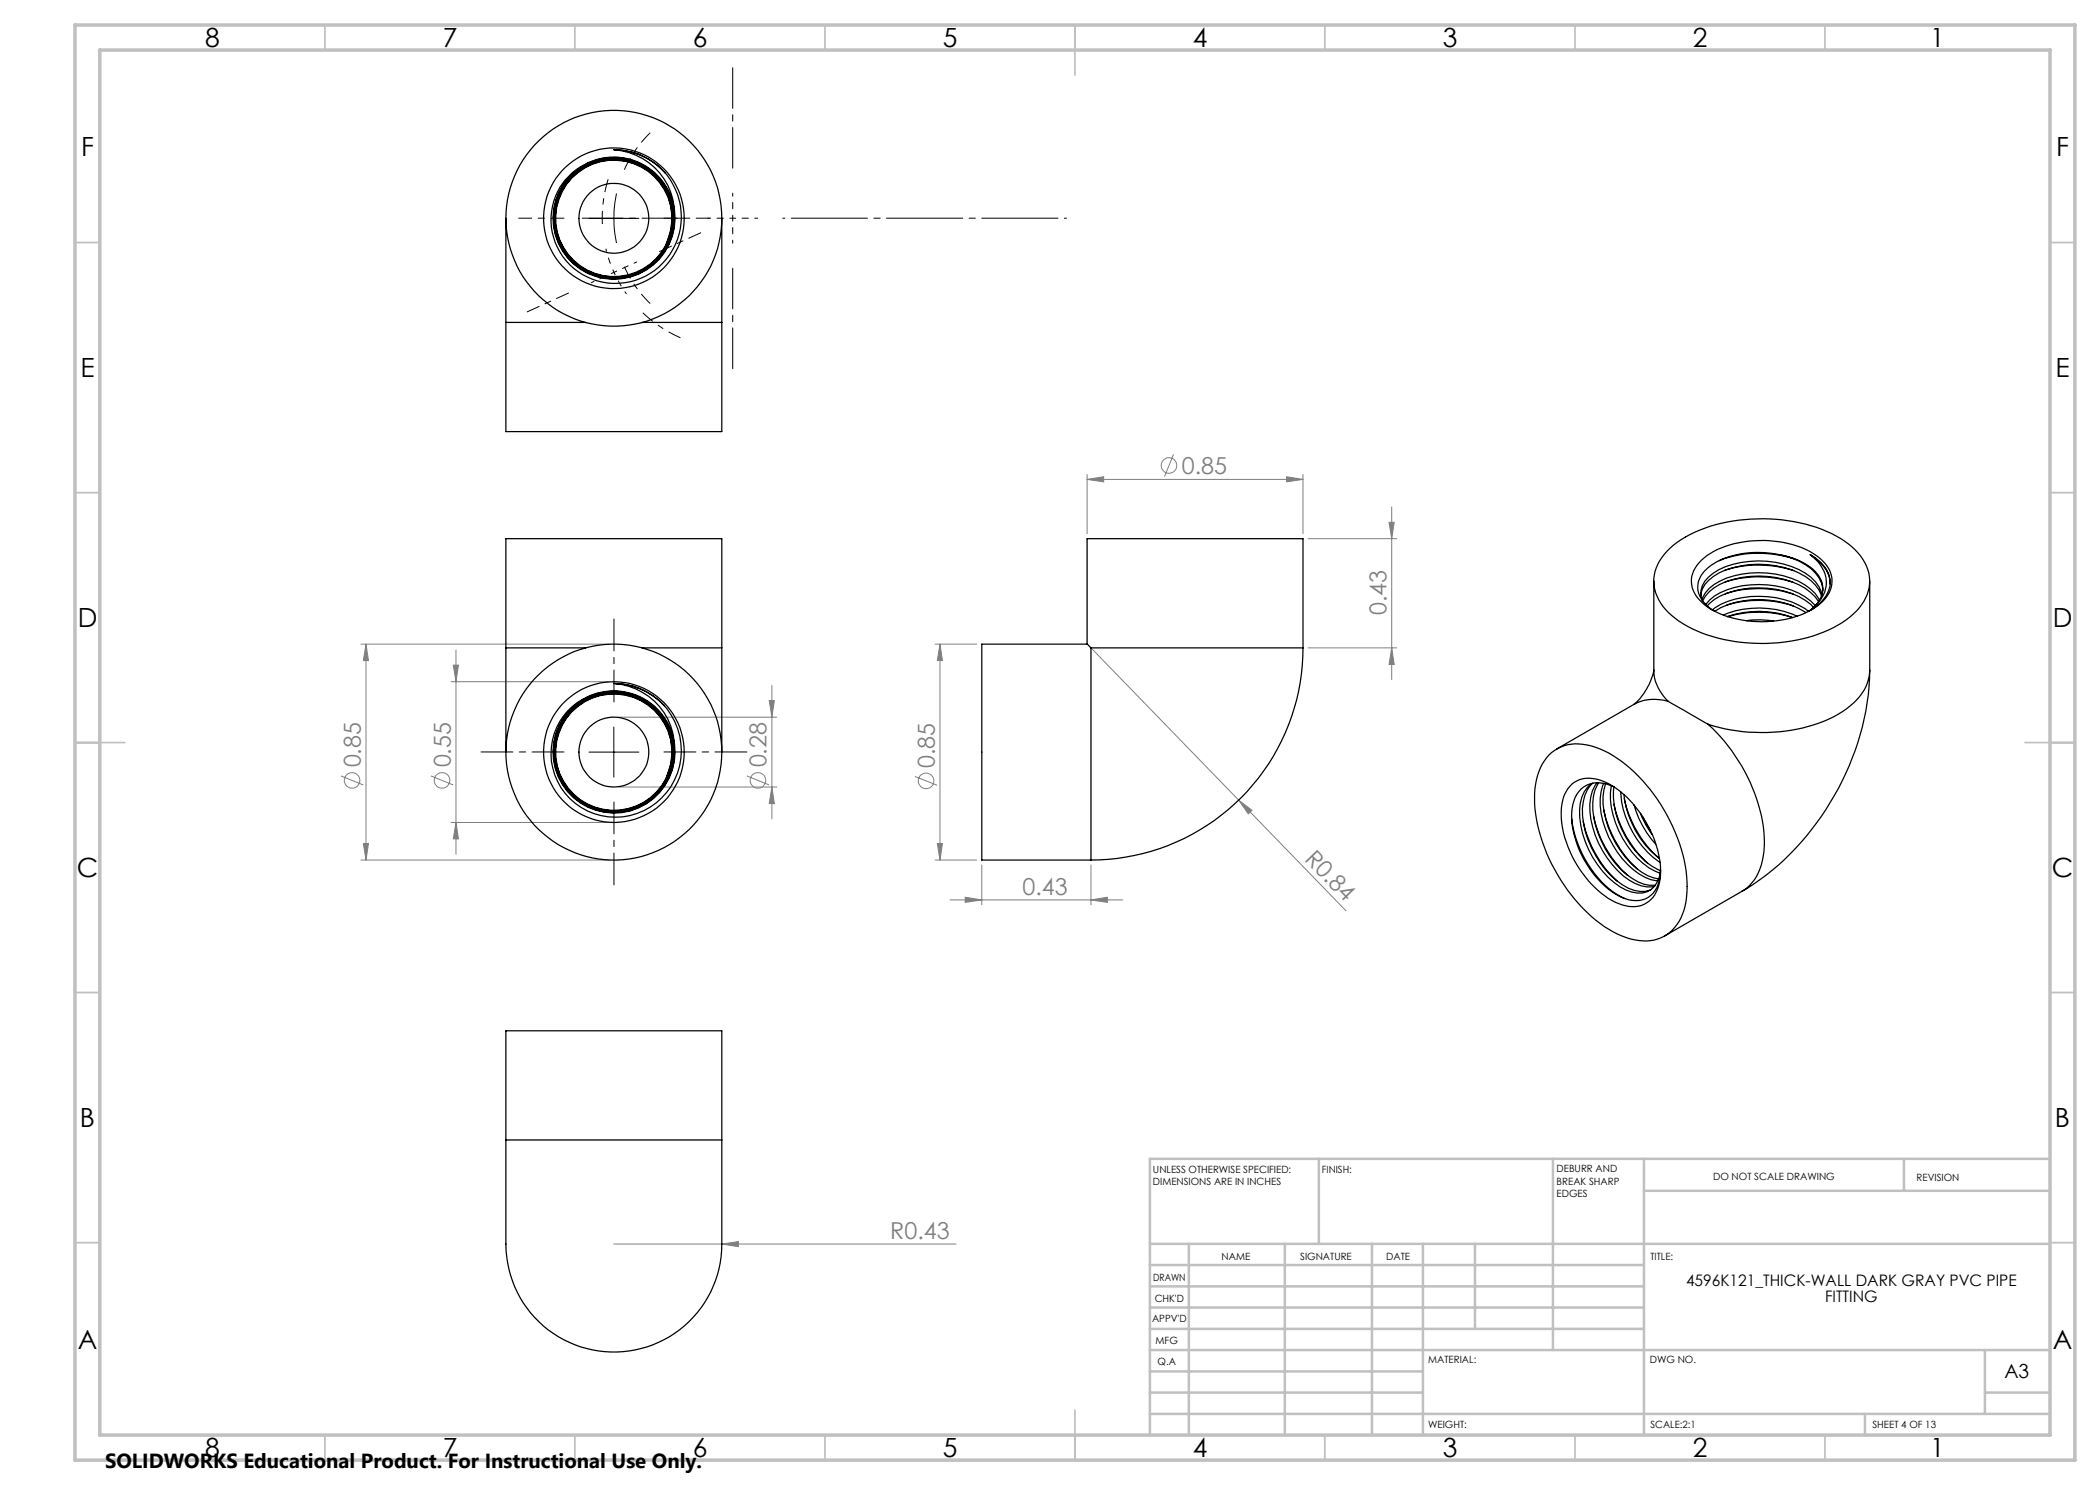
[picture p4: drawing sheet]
<svg xmlns="http://www.w3.org/2000/svg" width="420mm" height="297mm" viewBox="0 0 420 297" stroke-linecap="round" stroke-linejoin="round" font-family="sans-serif">
<g fill="none" stroke="#808080" stroke-width=".2">
<path d="M217.4 95.9l3.3-.5v1zM217.4 94.9v11.8M217.4 95.9h43.2M234.7 90.9l-1.8 4.4M257.3 95.4l3.3 .5-3.3 .5zM260.6 94.9v11.8M261.6 107.7h17.7M277.8 104.5h1l-.5 3.2zM278.3 101.4v34.5M72.2 128.8h49.6M73.2 128.8l.5 3.3h-1zM73.2 128.8v43.2"/>
<path d="M90.2 136.3h31.6M90.7 133h1l-.5 3.3zM91.2 130v40.8M154.4 137.1v26.7M187 128.8h8.3M188 128.8l.5 3.3h-1zM188 128.8v43.2M218.2 129.6l29.5 30.4M261.6 129.6h17.7M278.3 129.6l.5 3.3h-1zM68.2 155.2l4.4 1.8M86.2 155.2l4.4 1.8"/>
<path d="M123.8 143.4h31.6M123.8 157.4h31.6M149.4 155.2l4.4 1.8M153.8 140.1h1.1l-.5 3.3zM154.4 157.4l.5 3.3h-1.1zM183 155.3l4.4 1.8M72.2 172h49.6M72.7 168.7h1l-.5 3.3zM90.2 164.5h31.6M91.2 164.5l.5 3.3h-1zM187 172h8.3M187.5 168.7h1l-.5 3.3z"/>
<path d="M190 180h34.5M193 179.5l3.4 .5-3.4 .5zM196.4 173v8M218.2 180l3.3-.5v1zM218.2 173v8M247.7 160l2.7 2.1-.7 .7zM247.7 160l21.5 22.2M122.8 248.8h68.4M144.4 248.8l3.3-.5v1z"/>
<circle cx="233.8" cy="93.1" r="1.56"/>
<circle cx="70.4" cy="156.1" r="1.55"/>
<circle cx="88.4" cy="156.1" r="1.56"/>
<circle cx="151.6" cy="156.1" r="1.55"/>
<circle cx="185.2" cy="156.2" r="1.56"/>
</g>
<path d="M124.9 33.9a23.7 23.7 0 0 1 5.1-7.3M120.5 44.8a26.1 26.1 0 0 1 1.1-8.9M124.9 53.3a23.7 23.7 0 0 0 5.1 7.4M128.6 62.6a26.1 26.1 0 0 0 7.5 5" fill="none" stroke="#000" stroke-width=".2" stroke-dasharray="15.2 1.3 1.3 1.3" stroke-dashoffset="12.6" stroke-linecap="butt"/>
<path d="M122.8 54.5l1.1 2.2 1.4 2.1M122.8 54.5l-.9-2.4-.7-2.4" fill="none" stroke="#000" stroke-width=".2" stroke-dasharray="15.2 1.3 1.3 1.3" stroke-dashoffset="14.6" stroke-linecap="butt"/>
<path d="M123.3 38.7a23.5 23.5 0 0 0 0 9.9M117.8 43.7h10M117.8 150.4h10M122.8 145.4v10" fill="none" stroke="#000" stroke-width=".2"/>
<path d="M112.8 150.4h-16.6M122.8 140.4v-16.6M132.8 150.4h16.6M122.8 160.4v16.6" fill="none" stroke="#000" stroke-width=".2" stroke-dasharray="15.2 1.3 1.3 1.3" stroke-dashoffset="8.9"/>
<path d="M112.8 43.6h-9.1M113.7 58.6l-8.3 3.8M131.9 50.3l8.2-3.7M132.8 43.6h9.1" fill="none" stroke="#000" stroke-width=".2" stroke-dasharray="15.2 1.3 1.3 1.3" stroke-dashoffset="12.6"/>
<path d="M122.8 54.5l-4.6 2M122.8 54.5l4.5-2.1M146.5 43.6v-5M146.5 43.6h-5M146.5 43.6v5M146.5 43.6h5" fill="none" stroke="#000" stroke-width=".2" stroke-dasharray="15.2 1.3 1.3 1.3" stroke-dashoffset="14.6"/>
<path d="M146.5 33.6v-20.1M136.5 43.6h-20.1M146.5 53.6v20.1" fill="none" stroke="#000" stroke-width=".2" stroke-dasharray="15.2 1.3 1.3 1.3" stroke-dashoffset="7.1"/>
<path d="M156.5 43.6h56.8" fill="none" stroke="#000" stroke-width=".2" stroke-dasharray="15.2 1.3 1.3 1.3" stroke-dashoffset="-1.7"/>
<g fill="none" stroke="#c0c0c0" stroke-width=".35">
<path d="M65 5v5M115 5v5M165 5v5M215 5v10M265 5v5M315 5v5M365 5v5M15 48.5h5M410 48.5h5M15 98.5h5M410 98.5h5M15 148.5h10"/>
<path d="M405 148.5h10M15 198.5h5M410 198.5h5M15 248.5h5M410 248.5h5M65 287v5M115 287v5M165 287v5M215 282v10M265 287v5M315 287v5M365 287v5"/>
</g>
<g fill="none" stroke="#c0c0c0" stroke-width=".5">
<path d="M263.8 231.8v17M310.6 231.8v38.2M328.8 231.8v55.2M328.8 238.2h81.2M380.8 231.8v6.4M410 231.8h-180v55.2M230 248.8h180M230 257.3h98.8M230 253h98.8M237.8 248.8v38.2M257 248.8v38.2M274.4 248.8v38.2"/>
<path d="M284.6 248.8v38.2M295 248.8v17M230 265.8h98.8M230 261.5h98.8M230 278.5h54.6M230 274.3h54.6M230 270h180M397 278.5h13M397 270v12.8M230 282.8h180M373 282.8v4.2"/>
</g>
<path d="M15 5h400v287h-400zM20 10h390v277h-390z" fill="none" stroke="#c0c0c0" stroke-width=".7"/>
<g fill="#808080">
<path d="M247.7 160l2.7 2.1-.7 .7z"/>
<path d="M144.4 248.8l3.3-.5v1z"/>
<path d="M257.3 95.4l3.3 .5-3.3 .5zM217.4 95.9l3.3-.5v1z"/>
<path d="M193 179.5l3.4 .5-3.4 .5zM218.2 180l3.3-.5v1z"/>
<path d="M278.3 129.6l.5 3.3h-1zM277.8 104.5h1l-.5 3.2z"/>
<path d="M90.7 133h1l-.5 3.3zM91.2 164.5l.5 3.3h-1zM73.2 128.8l.5 3.3h-1zM72.7 168.7h1l-.5 3.3zM153.8 140.1h1.1l-.5 3.3zM154.4 157.4l.5 3.3h-1.1zM188 128.8l.5 3.3h-1zM187.5 168.7h1l-.5 3.3z"/>
</g>
<g fill="none" stroke="#000" stroke-width=".25">
<path d="M122.8 29.9a13.3 13.3 0 0 1 13.4 15.1 13.3 13.3 0 0 1-16.7 11.2 12.6 12.6 0 0 1-7.9-18 12.6 12.6 0 0 1 19.4-3.7 12.2 12.2 0 0 1 3.9 7.4M122.8 29.9a12.9 12.9 0 0 1 12.1 12M122.8 29.9a13.6 13.6 0 0 1 10.2 4.7M101.2 43.7v20.8M134.9 41.9a12.2 12.2 0 0 1-12.6 14 12.2 12.2 0 0 1-11.3-15.1 12.2 12.2 0 0 1 17-8.1 12.1 12.1 0 0 1 4.7 18.1 12.1 12.1 0 0 1-18.7 1.1 12.1 12.1 0 0 1 2.5-18.5 12 12 0 0 1 17.7 6.4 12 12 0 0 1-10.4 15.8 12 12 0 0 1-12.9-13.9 12 12 0 0 1 16.5-9.1 12 12 0 0 1 4.9 18.1 12 12 0 0 1-18.8 .5 11.9 11.9 0 0 1 3.6-18 11.9 11.9 0 0 1 16.9 6.9 11.9 11.9 0 0 1-10 15.4 11.8 11.8 0 0 1-13.1-12.7 11.8 11.8 0 0 1 15-10.5 11.8 11.8 0 0 1 7.4 16.7 11.7 11.7 0 0 1-17.2 4.3 11.7 11.7 0 0 1-1.9-17.6 11.7 11.7 0 0 1 17.8 .7 11.7 11.7 0 0 1-3.8 17.6 11.7 11.7 0 0 1-16.5-7 11.7 11.7 0 0 1 10-14.9 11.7 11.7 0 0 1 11.4 17M144.4 43.7v20.8M101.2 64.5v21.8h43.2v-21.8M101.2 64.5h15.9M128.4 64.5h16M330.8 116.2v17.9a8.9 8.9 0 0 0 2.8 6.2M333.4 110.2a23.9 23.9 0 0 1 14.4-6.2 32.9 32.9 0 0 1 20.3 3.7 10.8 10.8 0 0 1 5.8 8.4 9.8 9.8 0 0 1-4.6 7.9 31.1 31.1 0 0 1-20.9 4.5 25.3 25.3 0 0 1-14.7-6 8.1 8.1 0 0 1-1.8-10.3zM340.2 119.1a4.8 4.8 0 0 1 2.5-3.8 18.1 18.1 0 0 1 14-1.8 11.4 11.4 0 0 1 7.1 4.5l.5 1.2"/>
<path d="M340.3 112.1a17.9 17.9 0 0 1 12.4-4 18 18 0 0 1 11.6 3.8 5.4 5.4 0 0 1-.1 8.7 19 19 0 0 1-13.7 3.7 17.4 17.4 0 0 1-9.8-3.5 5.4 5.4 0 0 1-.4-8.7zM344.9 114.1a22.8 22.8 0 0 1 13.8 0M345 116.4a21.9 21.9 0 0 1 13.7 .1M345.1 118.8a21.7 21.7 0 0 1 13.6 0M356.4 111.1a12.2 12.2 0 0 1 7.1 3.8 4.6 4.6 0 0 1-.5 6.2l-.8 .9M356.4 111.1a18.5 18.5 0 0 0-14.2 2 5.1 5.1 0 0 0-2.5 5.5 6.6 6.6 0 0 0 3.1 3.6M356.4 111.1a12 12 0 0 1 7.4 4.5l.5 1 .3 1.5M358.7 111.8a22.2 22.2 0 0 0-14.8 .3M362.1 110.9a7 7 0 0 1 3.9 5.9M362.1 110.9a6.8 6.8 0 0 1 3.9 5.8 7 7 0 0 1-3.8 5.3M362.1 110.9a6.6 6.6 0 0 1 2.8 7.5 8.1 8.1 0 0 1-2.7 3.6M364.4 119a7.5 7.5 0 0 0-4.6-5.1 19.2 19.2 0 0 0-16 0 6.6 6.6 0 0 0-3.6 4.2v1l.2 .9a6.1 6.1 0 0 1 3.6-3.8 18.7 18.7 0 0 1 17 .8 6.9 6.9 0 0 1 2.9 3"/>
<path d="M373.9 116.2v17.9M101.2 129.6v20.8M101.2 129.6v-21.9h43.2v21.9M101.2 129.6h15.9M122.8 136.7a13.3 13.3 0 0 1 13.4 14.6 13.3 13.3 0 0 1-16 11.8 12.6 12.6 0 0 1-8.8-17.8 12.6 12.6 0 0 1 19.6-4 12.2 12.2 0 0 1 3.9 7.3M122.8 136.7a12.9 12.9 0 0 1 12.1 11.9M122.8 136.7a13.8 13.8 0 0 1 10.1 4.5M128.4 129.6h16M144.4 129.6v20.8M217.4 128.8h-21v43.2h21.8M217.4 128.8l.8 .8M217.4 128.8v-21.1h43.2v21.9"/>
<path d="M218.2 129.6v42.4M218.2 129.6h42.4M260.6 129.6a42.4 42.4 0 0 1-42.4 42.4M330.8 134a12.7 12.7 0 0 1-4 6.9M340.5 120.2a7.6 7.6 0 0 1 4.8-3.9 19.1 19.1 0 0 1 15.7 1.3l2 1.8 .7 .9M341.1 120.9a9.4 9.4 0 0 1 5.8-3.4 18.9 18.9 0 0 1 14.1 1.9l1.1 .8 .9 .9M341.5 121.2a11.5 11.5 0 0 1 6.9-3.4 18.5 18.5 0 0 1 12.6 2.2l1.7 1.5M342.9 122.2a18.1 18.1 0 0 1 18.3 .3M344.7 123a18.7 18.7 0 0 1 14.7 .2M345.2 121.1a21.5 21.5 0 0 1 13.4 .1M345.5 123.3a19 19 0 0 1 13 .2 22.1 22.1 0 0 0-13-.2M349.2 124.1a17.7 17.7 0 0 1 5.5 .1"/>
<path d="M362.2 122l-.5 .3a17.9 17.9 0 0 0-16.2-2l-1.3 .6-1.8 1.1M373.9 134.1a54.3 54.3 0 0 1-17 37.8l-3.7 3.2-4.8 3.2M373.9 134.1a9.8 9.8 0 0 1-4.6 7.7 30.1 30.1 0 0 1-18.4 4.7 33.3 33.3 0 0 1-9.3-1.7M134.9 148.6a12.2 12.2 0 0 1-12.6 14 12.2 12.2 0 0 1-11.3-15 12.2 12.2 0 0 1 17-8.2 12.1 12.1 0 0 1 3.6 19.5 12.1 12.1 0 0 1-19.5-3 12.1 12.1 0 0 1 9.2-17.5 12 12 0 0 1 13.6 12.1 12 12 0 0 1-14 11.7 12 12 0 0 1-9.5-15.4 12 12 0 0 1 18.5-6.1 12 12 0 0 1-.4 19.5 12 12 0 0 1-18.3-6.8 11.9 11.9 0 0 1 10.7-14.9 11.9 11.9 0 0 1 12.6 13.3 11.9 11.9 0 0 1-15.5 9.8 11.8 11.8 0 0 1-6-17.9 11.8 11.8 0 0 1 18.9-.7 11.8 11.8 0 0 1-4.7 18.3 11.7 11.7 0 0 1-16-8.5 11.7 11.7 0 0 1 11.5-14 11.7 11.7 0 0 1 11.6 13.8 11.7 11.7 0 0 1-15.8 8.7 11.7 11.7 0 0 1-5.5-17.1 11.7 11.7 0 0 1 17.8-2.1 12 12 0 0 1 1.8 14.8M309.8 151a8.2 8.2 0 0 1 8.5-1.8 24.3 24.3 0 0 1 11.8 8.7 33.4 33.4 0 0 1 7.3 19.4 11.3 11.3 0 0 1-4 9.6 8.9 8.9 0 0 1-8.2 .6 27 27 0 0 1-13-11.5 31.5 31.5 0 0 1-5.3-17.3 11.9 11.9 0 0 1 2.9-7.7zM314.4 156.8a6.3 6.3 0 0 1 7.2-.1 21.8 21.8 0 0 1 10.5 17.5 6.8 6.8 0 0 1-3.3 6.7 8.2 8.2 0 0 1-7.8-1.7 21.9 21.9 0 0 1-8.8-16.9 7.4 7.4 0 0 1 2.2-5.5zM318.3 156.7a7.3 7.3 0 0 0-2.4 6.8 18.7 18.7 0 0 0 9.2 14.5 4.6 4.6 0 0 0 5.8-.8l1-1.9 .2-1.2M318.6 156.6a7.6 7.6 0 0 0-2.1 6.6 19.4 19.4 0 0 0 8 13.8 5.6 5.6 0 0 0 5.8 .9M319.4 156.6a9.1 9.1 0 0 0-1.2 7.3 19.5 19.5 0 0 0 7.7 12.2 6.4 6.4 0 0 0 5 1.1M319.7 156.6a5 5 0 0 0-5.1 4.3 17 17 0 0 0 2.8 12 15.1 15.1 0 0 0 8.5 7.1 4.7 4.7 0 0 0 6-3.9l.2-2.1M319.7 156.6l1.9 .3 1.2 .5M319.7 156.6a9.3 9.3 0 0 0-.9 6.9 18.4 18.4 0 0 0 8.8 12.9 5.6 5.6 0 0 0 3.5 .6"/>
<path d="M320.7 156.7a11.8 11.8 0 0 0 .4 9.1 17.4 17.4 0 0 0 7.9 9.7l1.1 .4 1.5 .2M321.1 156.8a13.1 13.1 0 0 0 .6 8.7 17.8 17.8 0 0 0 7.9 9.7l2.1 .6M322.3 157.2a17.4 17.4 0 0 0 4.1 13.3 13.3 13.3 0 0 0 5.6 4.2M322.8 157.4a18 18 0 0 0 6.4 15l1.1 .8 1.8 .9M324.2 158.4a18.5 18.5 0 0 0 7.8 14.1M324.8 158.9a18.6 18.6 0 0 0 7.1 12.8 21.6 21.6 0 0 1-7-12M333.6 140.3l8 4.5M333.6 140.3a8.9 8.9 0 0 0-6.8 .6l-15.4 8.9M341.6 144.8a34.6 34.6 0 0 1 11.2 22.6 12.5 12.5 0 0 1-2.9 9.7l-1.5 1.2M314.4 163.8a21.6 21.6 0 0 0 9.1 15.1l1.4 .8M316.7 164.3a22.6 22.6 0 0 0 6.8 11.9M318.7 163.2a22.1 22.1 0 0 0 6.8 11.8"/>
<path d="M320.7 162a22 22 0 0 0 6.7 11.8M322.8 160.8a21.4 21.4 0 0 0 6.7 11.8M326.8 161a19.4 19.4 0 0 0 4.4 7.8M328.1 162.7a18.6 18.6 0 0 0 2.3 4.2M328.5 163.3l1.6 2.9M348.4 178.3l-15.4 8.9M101.2 228v15.9a39.6 39.6 0 0 0 .9 11.1 21.6 21.6 0 0 0 24.7 15 21.6 21.6 0 0 0 17.6-22.9v-19.1M101.2 228v-21.8h43.2v21.8M101.2 228h43.2"/>
<circle cx="122.8" cy="43.7" r="7"/>
<circle cx="122.8" cy="43.7" r="14.1"/>
<circle cx="122.8" cy="43.7" r="21.6"/>
<circle cx="122.8" cy="150.4" r="7"/>
<circle cx="122.8" cy="150.4" r="14.1"/>
<circle cx="122.8" cy="150.4" r="21.6"/>
</g>
<g font-size="5.3">
<text x="41" y="9.5">8</text>
<text x="88.5" y="9.5">7</text>
<text x="138.5" y="9.5">6</text>
<text x="188.5" y="9.5">5</text>
<text x="238.5" y="9.5">4</text>
<text x="288.5" y="9.5">3</text>
<text x="338.5" y="9.5">2</text>
<text x="386" y="9.5">1</text>
<text x="16.2" y="31.3">F</text>
<text x="411.2" y="31.3">F</text>
<text x="16.1" y="75.5">E</text>
<text x="411.1" y="75.5">E</text>
<text x="15.5" y="125.5">D</text>
<text x="410.5" y="125.5">D</text>
<text x="15.4" y="175.5">C</text>
<text x="410.4" y="175.5">C</text>
<text x="16" y="225.5">B</text>
<text x="411" y="225.5">B</text>
<text x="15.5" y="269.8">A</text>
<text x="410.5" y="269.8">A</text>
<text x="41" y="291.5">8</text>
<text x="88.5" y="291.5">7</text>
<text x="138.5" y="291.5">6</text>
<text x="188.5" y="291.5">5</text>
<text x="238.5" y="291.5">4</text>
<text x="288.5" y="291.5">3</text>
<text x="338.5" y="291.5">2</text>
<text x="386" y="291.5">1</text>
</g>
<g font-size="4.7" fill="#808080">
<text x="236.4" y="94.8">0.85</text>
<text x="277.3" y="123.1" transform="rotate(-90 277.3 123.1)">0.43</text>
<text x="72.1" y="153.5" transform="rotate(-90 72.1 153.5)">0.85</text>
<text x="90.1" y="153.5" transform="rotate(-90 90.1 153.5)">0.55</text>
<text x="153.3" y="153.5" transform="rotate(-90 153.3 153.5)">0.28</text>
<text x="186.9" y="153.6" transform="rotate(-90 186.9 153.6)">0.85</text>
<text x="260.8" y="172" transform="rotate(46 260.8 172)">R0.84</text>
<text x="204.5" y="178.9">0.43</text>
<text x="178.1" y="247.8">R0.43</text>
</g>
<text font-size="4.1" x="21" y="293.7">SOLIDWORKS Educational Product. For Instructional Use Only.</text>
<text font-size="3.9" x="400.9" y="275.5">A3</text>
<g font-size="3.2">
<text x="337.2" y="257.2">4596K121_THICK-WALL DARK GRAY PVC PIPE</text>
<text x="365" y="260.4">FITTING</text>
</g>
<g font-size="2">
<text x="230.6" y="234.6">UNLESS OTHERWISE SPECIFIED:</text>
<text x="230.6" y="237.1">DIMENSIONS ARE IN INCHES</text>
<text x="264.4" y="234.6">FINISH:</text>
<text x="311.3" y="234.5">DEBURR AND</text>
<text x="311.3" y="237">BREAK SHARP</text>
<text x="311.3" y="239.5">EDGES</text>
<text x="342.6" y="236">DO NOT SCALE DRAWING</text>
<text x="383.3" y="236.2">REVISION</text>
<text x="244.3" y="252">NAME</text>
<text x="260" y="251.9">SIGNATURE</text>
<text x="277.2" y="251.9">DATE</text>
<text x="330.1" y="251.9">TITLE:</text>
<text x="230.6" y="256.1">DRAWN</text>
<text x="230.9" y="260.3">CHK'D</text>
<text x="230.4" y="264.4">APPV'D</text>
<text x="231.1" y="268.8">MFG</text>
<text x="231.5" y="273">Q.A</text>
<text x="285.6" y="272.5">MATERIAL:</text>
<text x="330" y="272.5">DWG NO.</text>
<text x="285.6" y="285.5">WEIGHT:</text>
<text x="330.1" y="285.6">SCALE:2:1</text>
<text x="374.5" y="285.6">SHEET 4 OF 13</text>
</g>
</svg>
